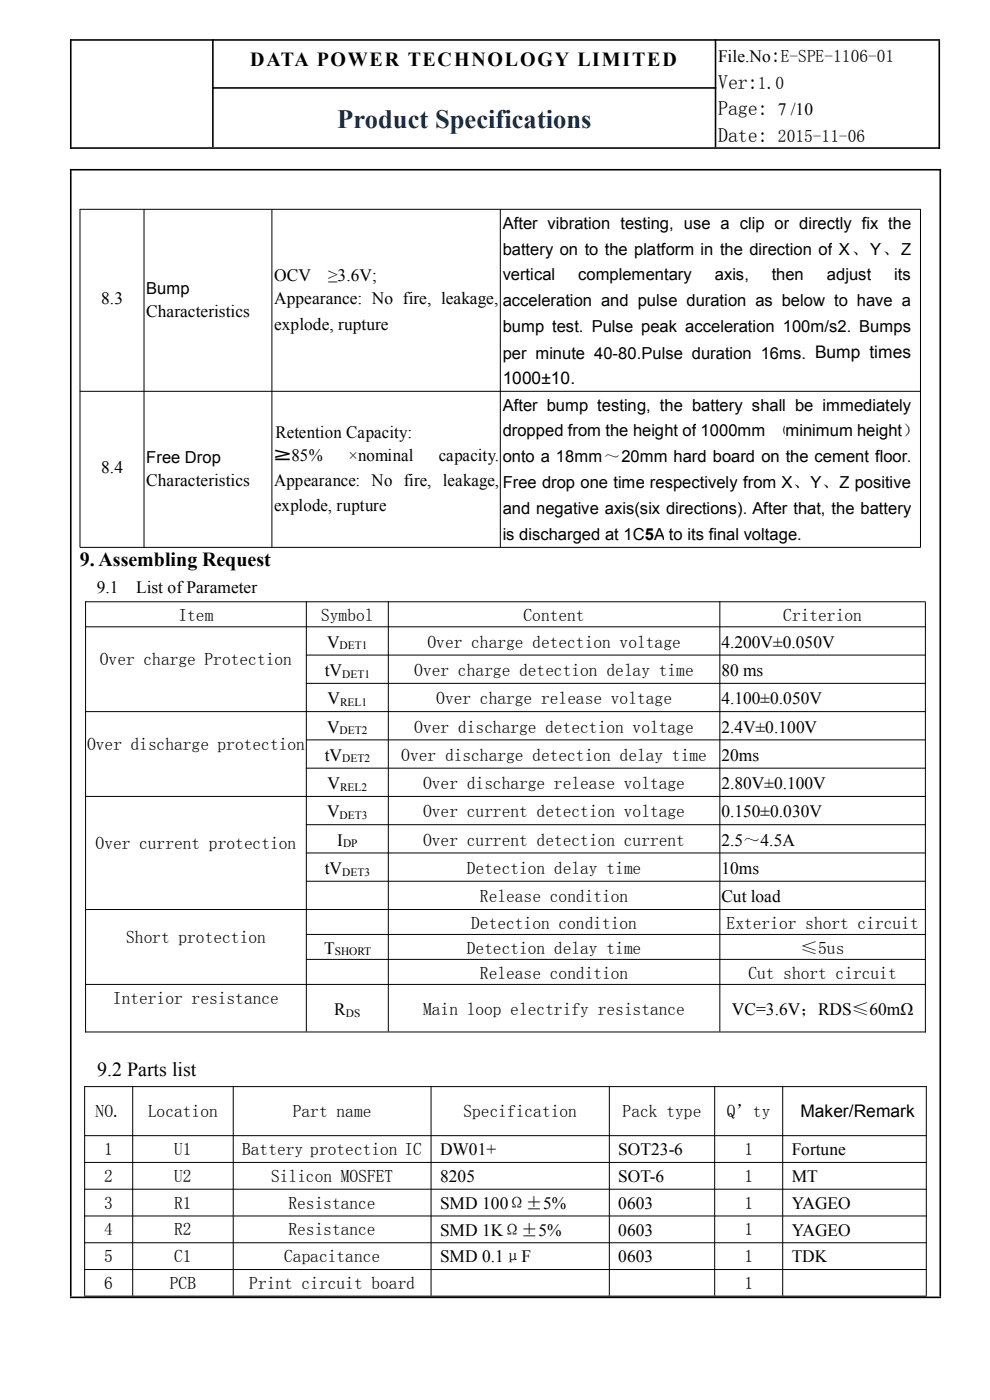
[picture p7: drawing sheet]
<svg xmlns="http://www.w3.org/2000/svg" width="210mm" height="297mm" viewBox="0 0 210 297" stroke-linecap="round" stroke-linejoin="round" font-family="sans-serif">
<path d="M14.8 8.5h184.6M15 8.3v23.3M45 18.7h107M45.2 8.3v22.9M151.8 8.3v22.9M199.2 8.6v23M14.8 31.4h184.6" fill="none" stroke="#000" stroke-width=".34"/>
<g fill="#fff">
<path d="M15.9 282.2h1.3l.1 .5a.73 .73 0 0 0-1-.3v1l.5-.1 .2-.4v.9l-.2-.3h-.5v1a.7 .7 0 0 0 1-.4l.1 .1-.2 .5h-1.3l.2-.2v-1v-1.1z" fill-rule="evenodd"/>
<path d="M17.7 282.2h1.3l.1 .5-.3-.3h-.3v2.1l.2 .2h-.7l.2-.2v-2.1h-.3l-.3 .3z" fill-rule="evenodd"/>
<path d="M19.4 282.2h1.3l.1 .5a.73 .73 0 0 0-1.1-.3v1l.6-.1 .2-.4v.6l-.1 .3-.1-.3h-.6v1a.7 .7 0 0 0 1.1-.4l.1 .1-.2 .5h-1.3l.1-.2v-1v-1.1z" fill-rule="evenodd"/>
<path d="M21.1 282.2h.5a.64 .64 0 0 1 .9 .4 .64 .64 0 0 1-.4 .9l.5 1.2h-.4l-.4-1.2h-.3v1l.2 .2h-.6l.2-.1v-1.1v-1.1zM21.5 282.4v1a.54 .54 0 0 0 .7-.5 .54 .54 0 0 0-.7-.5z" fill-rule="evenodd"/>
<path d="M22.7 282.2h.4l1 2v-1.8l-.2-.2h.5l-.2 .2v2.3l-1.1-2.2-.1 2 .3 .2h-.6l.2-.1v-1.1v-1.1z" fill-rule="evenodd"/>
<path d="M25.1 282.3l.3-.1 .5 2.3 .2 .2h-.6l.2-.3-.2-.6h-.6l-.1 .6 .1 .3h-.4l.2-.2zM25.2 282.5l-.3 1.2h.6z" fill-rule="evenodd"/>
<path d="M26.3 282.2h.7l-.3 .2v2.1h.7l.3-.4 .1 .1-.2 .5h-1.3l.2-.1v-1.1v-1.1z" fill-rule="evenodd"/>
<path d="M29.8 282.2h1.3l.1 .5a.73 .73 0 0 0-1.1-.3v1l.6-.1 .2-.4v.6l-.1 .3-.1-.3h-.6v1a.7 .7 0 0 0 1.1-.4l.1 .1-.2 .5h-1.3l.2-.2v-1v-1.1z" fill-rule="evenodd"/>
<path d="M31.4 282.2h.4l1 2v-1.8l-.2-.2h.4l-.2 .2v2.3l-1-2.2-.1 2 .3 .2h-.6l.2-.1v-1.1v-1.1z" fill-rule="evenodd"/>
<path d="M33.2 282.2h1.4l.1 .5a.73 .73 0 0 0-1.1-.3v1l.6-.1 .2-.4v.9l-.2-.3h-.6v1a.7 .7 0 0 0 1.1-.4l.1 .1-.2 .5h-1.4l.2-.2v-1v-1.1z" fill-rule="evenodd"/>
<path d="M35 282.2h.5a.64 .64 0 0 1 .8 .4 .64 .64 0 0 1-.4 .9l.6 1.2h-.4l-.5-1.2h-.2v1l.1 .2h-.5l.1-.1 .1-1.1-.1-1.1zM35.4 282.4v1a.54 .54 0 0 0 .7-.5 .54 .54 0 0 0-.7-.5z" fill-rule="evenodd"/>
<path d="M37.1 282.4l.2-.1 .7-.1v.7a.55 .55 0 0 0-.7-.6 .55 .55 0 0 0-.4 .8v.7a.56 .56 0 0 0 .2 .7 .56 .56 0 0 0 .8-.1v-.5l-.3-.3h.6l-.1 .1v.9l-.1-.1a.74 .74 0 0 1-.9 .1 .74 .74 0 0 1-.4-.8l.1-.9z" fill-rule="evenodd"/>
<path d="M38.4 282.2h.6l-.2 .3 .4 1.1 .4-1.1-.2-.3h.6l-.1 .1a3 3 0 0 0-.6 2.1l.2 .3h-.7l.2-.1v-.8l-.4-1.4z" fill-rule="evenodd"/>
<path d="M31 59h9.3v4.1h-9.3z" fill-rule="evenodd"/>
<path d="M106.6 45.2h7.5v4h-7.5z" fill-rule="evenodd"/>
<path d="M114.1 45.2h2.1v4h-2.1z" fill-rule="evenodd"/>
<path d="M116.2 45.2h13.3v4h-13.3z" fill-rule="evenodd"/>
<path d="M129.5 45.2h2.1v4h-2.1z" fill-rule="evenodd"/>
<path d="M131.6 45.2h11.4v4h-11.4z" fill-rule="evenodd"/>
<path d="M143 45.2h2.1v4h-2.1z" fill-rule="evenodd"/>
<path d="M145.1 45.2h5.7v4h-5.7z" fill-rule="evenodd"/>
<path d="M150.8 45.2h2.1v4h-2.1z" fill-rule="evenodd"/>
<path d="M152.9 45.2h1.9v4h-1.9z" fill-rule="evenodd"/>
<path d="M154.8 45.2h2.1v4h-2.1z" fill-rule="evenodd"/>
<path d="M156.9 45.2h5.3v4h-5.3z" fill-rule="evenodd"/>
<path d="M162.2 45.2h2.1v4h-2.1z" fill-rule="evenodd"/>
<path d="M164.3 45.2h3.1v4h-3.1z" fill-rule="evenodd"/>
<path d="M167.4 45.2h2.1v4h-2.1z" fill-rule="evenodd"/>
<path d="M169.5 45.2h11.2v4h-11.2z" fill-rule="evenodd"/>
<path d="M180.7 45.2h2.1v4h-2.1z" fill-rule="evenodd"/>
<path d="M182.8 45.2h3.5v4h-3.5z" fill-rule="evenodd"/>
<path d="M186.3 45.2h2.1v4h-2.1z" fill-rule="evenodd"/>
<path d="M188.4 45.2h4.9v4h-4.9z" fill-rule="evenodd"/>
<path d="M193.3 45.2h1v4h-1z" fill-rule="evenodd"/>
<path d="M106.6 50.4h10.8v4.6h-10.8z" fill-rule="evenodd"/>
<path d="M117.4 50.4h1.3v4.6h-1.3z" fill-rule="evenodd"/>
<path d="M118.7 50.4h4v4.6h-4z" fill-rule="evenodd"/>
<path d="M122.7 50.4h1.3v4.6h-1.3z" fill-rule="evenodd"/>
<path d="M124 50.4h3v4.6h-3z" fill-rule="evenodd"/>
<path d="M127 50.4h1.3v4.6h-1.3z" fill-rule="evenodd"/>
<path d="M128.3 50.4h4.9v4.6h-4.9z" fill-rule="evenodd"/>
<path d="M133.2 50.4h1.3v4.6h-1.3z" fill-rule="evenodd"/>
<path d="M134.5 50.4h12.8v4.6h-12.8z" fill-rule="evenodd"/>
<path d="M147.3 50.4h1.3v4.6h-1.3z" fill-rule="evenodd"/>
<path d="M148.6 50.4h2.8v4.6h-2.8z" fill-rule="evenodd"/>
<path d="M151.4 50.4h1.3v4.6h-1.3z" fill-rule="evenodd"/>
<path d="M152.7 50.4h4.9v4.6h-4.9z" fill-rule="evenodd"/>
<path d="M157.6 50.4h1.4v4.6h-1.4z" fill-rule="evenodd"/>
<path d="M159 50.4h13.3v4.6h-13.3z" fill-rule="evenodd"/>
<path d="M172.3 50.4h1.4v4.6h-1.4z" fill-rule="evenodd"/>
<path d="M173.7 50.4h2.9v4.6h-2.9z" fill-rule="evenodd"/>
<path d="M176.6 50.4h1.3v4.6h-1.3z" fill-rule="evenodd"/>
<path d="M177.9 50.4h2.8v4.6h-2.8z" fill-rule="evenodd"/>
<path d="M180.7 50.4h3.9v4.6h-3.9z" fill-rule="evenodd"/>
<path d="M184.6 50.4h2.7v4.6h-2.7z" fill-rule="evenodd"/>
<path d="M187.3 50.4h3.9v4.6h-3.9z" fill-rule="evenodd"/>
<path d="M191.2 50.4h2.1v4.6h-2.1z" fill-rule="evenodd"/>
<path d="M193.3 50.4h1v4.6h-1z" fill-rule="evenodd"/>
<path d="M106.6 56.2h11.2v4h-11.2z" fill-rule="evenodd"/>
<path d="M117.8 56.2h4.8v4h-4.8z" fill-rule="evenodd"/>
<path d="M122.6 56.2h24.2v4h-24.2z" fill-rule="evenodd"/>
<path d="M146.8 56.2h4.8v4h-4.8z" fill-rule="evenodd"/>
<path d="M151.6 56.2h7.3v4h-7.3z" fill-rule="evenodd"/>
<path d="M158.9 56.2h4.8v4h-4.8z" fill-rule="evenodd"/>
<path d="M163.7 56.2h6.9v4h-6.9z" fill-rule="evenodd"/>
<path d="M170.6 56.2h4.8v4h-4.8z" fill-rule="evenodd"/>
<path d="M175.4 56.2h9.5v4h-9.5z" fill-rule="evenodd"/>
<path d="M184.9 56.2h4.8v4h-4.8z" fill-rule="evenodd"/>
<path d="M189.7 56.2h3.5v4h-3.5z" fill-rule="evenodd"/>
<path d="M193.2 56.2h1v4h-1z" fill-rule="evenodd"/>
<path d="M106.6 61.7h19v4h-19z" fill-rule="evenodd"/>
<path d="M125.6 61.7h1.9v4h-1.9z" fill-rule="evenodd"/>
<path d="M127.5 61.7h5.9v4h-5.9z" fill-rule="evenodd"/>
<path d="M133.4 61.7h1.9v4h-1.9z" fill-rule="evenodd"/>
<path d="M135.3 61.7h8.4v4h-8.4z" fill-rule="evenodd"/>
<path d="M143.7 61.7h1.9v4h-1.9z" fill-rule="evenodd"/>
<path d="M145.6 61.7h12.8v4h-12.8z" fill-rule="evenodd"/>
<path d="M158.4 61.7h1.8v4h-1.8z" fill-rule="evenodd"/>
<path d="M160.2 61.7h3.8v4h-3.8z" fill-rule="evenodd"/>
<path d="M164 61.7h1.8v4h-1.8z" fill-rule="evenodd"/>
<path d="M165.8 61.7h9.3v4h-9.3z" fill-rule="evenodd"/>
<path d="M175.1 61.7h1.8v4h-1.8z" fill-rule="evenodd"/>
<path d="M176.9 61.7h3v4h-3z" fill-rule="evenodd"/>
<path d="M179.9 61.7h1.9v4h-1.9z" fill-rule="evenodd"/>
<path d="M181.8 61.7h7.6v4h-7.6z" fill-rule="evenodd"/>
<path d="M189.4 61.7h1.9v4h-1.9z" fill-rule="evenodd"/>
<path d="M191.3 61.7h2v4h-2z" fill-rule="evenodd"/>
<path d="M193.3 61.7h.9v4h-.9z" fill-rule="evenodd"/>
<path d="M106.6 67.2h8.8v4h-8.8z" fill-rule="evenodd"/>
<path d="M115.4 67.2h1.7v4h-1.7z" fill-rule="evenodd"/>
<path d="M117.1 67.2h6.7v4h-6.7z" fill-rule="evenodd"/>
<path d="M123.8 67.2h1.7v4h-1.7z" fill-rule="evenodd"/>
<path d="M125.5 67.2h8.8v4h-8.8z" fill-rule="evenodd"/>
<path d="M134.3 67.2h1.7v4h-1.7z" fill-rule="evenodd"/>
<path d="M136 67.2h7.7v4h-7.7z" fill-rule="evenodd"/>
<path d="M143.7 67.2h1.7v4h-1.7z" fill-rule="evenodd"/>
<path d="M145.4 67.2h19v4h-19z" fill-rule="evenodd"/>
<path d="M164.4 67.2h1.7v4h-1.7z" fill-rule="evenodd"/>
<path d="M166.1 67.2h14.5v4h-14.5z" fill-rule="evenodd"/>
<path d="M180.6 67.2h1.7v4h-1.7z" fill-rule="evenodd"/>
<path d="M182.3 67.2h11v4h-11z" fill-rule="evenodd"/>
<path d="M193.3 67.2h.9v4h-.9z" fill-rule="evenodd"/>
<path d="M106.6 72.6h5.1v4.2h-5.1z" fill-rule="evenodd"/>
<path d="M111.7 72.6h1.9v4.2h-1.9z" fill-rule="evenodd"/>
<path d="M113.6 72.6h10.6v4.2h-10.6z" fill-rule="evenodd"/>
<path d="M124.2 72.6h1.9v4.2h-1.9z" fill-rule="evenodd"/>
<path d="M126.1 72.6h18.8v4.2h-18.8z" fill-rule="evenodd"/>
<path d="M144.9 72.6h1.9v4.2h-1.9z" fill-rule="evenodd"/>
<path d="M146.8 72.6h12.7v4.2h-12.7z" fill-rule="evenodd"/>
<path d="M159.5 72.6h1.9v4.2h-1.9z" fill-rule="evenodd"/>
<path d="M161.4 72.6h9.6v4.2h-9.6z" fill-rule="evenodd"/>
<path d="M171 72.6h1.9v4.2h-1.9z" fill-rule="evenodd"/>
<path d="M172.9 72.6h9.6v4.2h-9.6z" fill-rule="evenodd"/>
<path d="M182.5 72.6h2v4.2h-2z" fill-rule="evenodd"/>
<path d="M184.5 72.6h8.8v4.2h-8.8z" fill-rule="evenodd"/>
<path d="M193.3 72.6h1v4.2h-1z" fill-rule="evenodd"/>
<path d="M106.6 78.1h8.3v4.2h-8.3z" fill-rule="evenodd"/>
<path d="M114.9 78.1h2v4.2h-2z" fill-rule="evenodd"/>
<path d="M116.9 78.1h4.1v4.2h-4.1z" fill-rule="evenodd"/>
<path d="M121 78.1h1v4.2h-1z" fill-rule="evenodd"/>
<path d="M31 94.9h7.3v4h-7.3z" fill-rule="evenodd"/>
<path d="M38.3 94.9h1v4h-1z" fill-rule="evenodd"/>
<path d="M39.3 94.9h7.6v4h-7.6z" fill-rule="evenodd"/>
<path d="M106.6 83.8h7.5v4h-7.5z" fill-rule="evenodd"/>
<path d="M114.1 83.8h1.9v4h-1.9z" fill-rule="evenodd"/>
<path d="M116 83.8h8.8v4h-8.8z" fill-rule="evenodd"/>
<path d="M124.8 83.8h1.9v4h-1.9z" fill-rule="evenodd"/>
<path d="M126.7 83.8h11.4v4h-11.4z" fill-rule="evenodd"/>
<path d="M138.1 83.8h1.9v4h-1.9z" fill-rule="evenodd"/>
<path d="M140 83.8h4.9v4h-4.9z" fill-rule="evenodd"/>
<path d="M144.9 83.8h1.9v4h-1.9z" fill-rule="evenodd"/>
<path d="M146.8 83.8h10.8v4h-10.8z" fill-rule="evenodd"/>
<path d="M157.6 83.8h1.9v4h-1.9z" fill-rule="evenodd"/>
<path d="M159.5 83.8h7.3v4h-7.3z" fill-rule="evenodd"/>
<path d="M166.8 83.8h1.9v4h-1.9z" fill-rule="evenodd"/>
<path d="M168.7 83.8h3.9v4h-3.9z" fill-rule="evenodd"/>
<path d="M172.6 83.8h1.9v4h-1.9z" fill-rule="evenodd"/>
<path d="M174.5 83.8h18.8v4h-18.8z" fill-rule="evenodd"/>
<path d="M193.3 83.8h1v4h-1z" fill-rule="evenodd"/>
<path d="M106.6 89h13v4.6h-13z" fill-rule="evenodd"/>
<path d="M119.6 89h.9v4.6h-.9z" fill-rule="evenodd"/>
<path d="M120.5 89h7v4.6h-7z" fill-rule="evenodd"/>
<path d="M127.5 89h.9v4.6h-.9z" fill-rule="evenodd"/>
<path d="M128.4 89h4.9v4.6h-4.9z" fill-rule="evenodd"/>
<path d="M133.3 89h1v4.6h-1z" fill-rule="evenodd"/>
<path d="M134.3 89h9.6v4.6h-9.6z" fill-rule="evenodd"/>
<path d="M143.9 89h.9v4.6h-.9z" fill-rule="evenodd"/>
<path d="M144.8 89h2.9v4.6h-2.9z" fill-rule="evenodd"/>
<path d="M147.7 89h.9v4.6h-.9z" fill-rule="evenodd"/>
<path d="M148.6 89h13.8v4.6h-13.8z" fill-rule="evenodd"/>
<path d="M162.4 89h1.7v4.6h-1.7z" fill-rule="evenodd"/>
<path d="M164.1 89h2.5v4.6h-2.5z" fill-rule="evenodd"/>
<path d="M166.6 89h14.3v4.6h-14.3z" fill-rule="evenodd"/>
<path d="M180.9 89h.9v4.6h-.9z" fill-rule="evenodd"/>
<path d="M181.8 89h9.7v4.6h-9.7z" fill-rule="evenodd"/>
<path d="M191.5 89h1.8v4.6h-1.8z" fill-rule="evenodd"/>
<path d="M106.6 94.5h6.9v4.6h-6.9z" fill-rule="evenodd"/>
<path d="M113.5 94.5h1.2v4.6h-1.2z" fill-rule="evenodd"/>
<path d="M114.7 94.5h2v4.6h-2z" fill-rule="evenodd"/>
<path d="M116.7 94.5h1.3v4.6h-1.3z" fill-rule="evenodd"/>
<path d="M118 94.5h10v4.6h-10z" fill-rule="evenodd"/>
<path d="M128 94.5h3.8v4.6h-3.8z" fill-rule="evenodd"/>
<path d="M131.8 94.5h9.8v4.6h-9.8z" fill-rule="evenodd"/>
<path d="M141.6 94.5h1.3v4.6h-1.3z" fill-rule="evenodd"/>
<path d="M142.9 94.5h7v4.6h-7z" fill-rule="evenodd"/>
<path d="M149.9 94.5h1.3v4.6h-1.3z" fill-rule="evenodd"/>
<path d="M151.2 94.5h9v4.6h-9z" fill-rule="evenodd"/>
<path d="M160.2 94.5h1.3v4.6h-1.3z" fill-rule="evenodd"/>
<path d="M161.5 94.5h3.9v4.6h-3.9z" fill-rule="evenodd"/>
<path d="M165.4 94.5h1.3v4.6h-1.3z" fill-rule="evenodd"/>
<path d="M166.7 94.5h4.9v4.6h-4.9z" fill-rule="evenodd"/>
<path d="M171.6 94.5h1.2v4.6h-1.2z" fill-rule="evenodd"/>
<path d="M172.8 94.5h11.6v4.6h-11.6z" fill-rule="evenodd"/>
<path d="M184.4 94.5h1.2v4.6h-1.2z" fill-rule="evenodd"/>
<path d="M185.6 94.5h7.7v4.6h-7.7z" fill-rule="evenodd"/>
<path d="M193.3 94.5h1v4.6h-1z" fill-rule="evenodd"/>
<path d="M106.6 100h7.3v4.6h-7.3z" fill-rule="evenodd"/>
<path d="M113.9 100h1.1v4.6h-1.1z" fill-rule="evenodd"/>
<path d="M115 100h7v4.6h-7z" fill-rule="evenodd"/>
<path d="M122 100h1.1v4.6h-1.1z" fill-rule="evenodd"/>
<path d="M123.1 100h5.9v4.6h-5.9z" fill-rule="evenodd"/>
<path d="M129 100h1.1v4.6h-1.1z" fill-rule="evenodd"/>
<path d="M130.1 100h6.7v4.6h-6.7z" fill-rule="evenodd"/>
<path d="M136.8 100h1.1v4.6h-1.1z" fill-rule="evenodd"/>
<path d="M137.9 100h18.6v4.6h-18.6z" fill-rule="evenodd"/>
<path d="M156.5 100h1.1v4.6h-1.1z" fill-rule="evenodd"/>
<path d="M157.6 100h7.1v4.6h-7.1z" fill-rule="evenodd"/>
<path d="M164.7 100h1.1v4.6h-1.1z" fill-rule="evenodd"/>
<path d="M165.8 100h2.5v4.6h-2.5z" fill-rule="evenodd"/>
<path d="M168.3 100h3.6v4.6h-3.6z" fill-rule="evenodd"/>
<path d="M171.9 100h2.5v4.6h-2.5z" fill-rule="evenodd"/>
<path d="M174.4 100h3.7v4.6h-3.7z" fill-rule="evenodd"/>
<path d="M178.1 100h2.1v4.6h-2.1z" fill-rule="evenodd"/>
<path d="M180.2 100h1.1v4.6h-1.1z" fill-rule="evenodd"/>
<path d="M181.3 100h12v4.6h-12z" fill-rule="evenodd"/>
<path d="M193.3 100h1v4.6h-1z" fill-rule="evenodd"/>
<path d="M106.6 105.8h5.9v4h-5.9z" fill-rule="evenodd"/>
<path d="M112.5 105.8h1.2v4h-1.2z" fill-rule="evenodd"/>
<path d="M113.7 105.8h13.4v4h-13.4z" fill-rule="evenodd"/>
<path d="M127.1 105.8h1.2v4h-1.2z" fill-rule="evenodd"/>
<path d="M128.3 105.8h11.8v4h-11.8z" fill-rule="evenodd"/>
<path d="M140.1 105.8h1.2v4h-1.2z" fill-rule="evenodd"/>
<path d="M141.3 105.8h17.3v4h-17.3z" fill-rule="evenodd"/>
<path d="M158.6 105.8h1v4h-1z" fill-rule="evenodd"/>
<path d="M159.6 105.8h7.5v4h-7.5z" fill-rule="evenodd"/>
<path d="M167.1 105.8h1.2v4h-1.2z" fill-rule="evenodd"/>
<path d="M168.3 105.8h6.9v4h-6.9z" fill-rule="evenodd"/>
<path d="M175.2 105.8h1.2v4h-1.2z" fill-rule="evenodd"/>
<path d="M176.4 105.8h4.9v4h-4.9z" fill-rule="evenodd"/>
<path d="M181.3 105.8h1.3v4h-1.3z" fill-rule="evenodd"/>
<path d="M182.6 105.8h10.7v4h-10.7z" fill-rule="evenodd"/>
<path d="M193.3 105.8h1v4h-1z" fill-rule="evenodd"/>
<path d="M106.6 111.3h2.6v4h-2.6z" fill-rule="evenodd"/>
<path d="M109.2 111.3h1v4h-1z" fill-rule="evenodd"/>
<path d="M110.2 111.3h17.2v4h-17.2z" fill-rule="evenodd"/>
<path d="M127.4 111.3h1v4h-1z" fill-rule="evenodd"/>
<path d="M128.4 111.3h2.9v4h-2.9z" fill-rule="evenodd"/>
<path d="M131.3 111.3h1v4h-1z" fill-rule="evenodd"/>
<path d="M132.3 111.3h4.5v4h-4.5z" fill-rule="evenodd"/>
<path d="M136.8 111.3h2v4h-2z" fill-rule="evenodd"/>
<path d="M138.8 111.3h2.1v4h-2.1z" fill-rule="evenodd"/>
<path d="M140.9 111.3h1v4h-1z" fill-rule="evenodd"/>
<path d="M141.9 111.3h3v4h-3z" fill-rule="evenodd"/>
<path d="M144.9 111.3h.9v4h-.9z" fill-rule="evenodd"/>
<path d="M145.8 111.3h3.6v4h-3.6z" fill-rule="evenodd"/>
<path d="M149.4 111.3h1v4h-1z" fill-rule="evenodd"/>
<path d="M150.4 111.3h6.4v4h-6.4z" fill-rule="evenodd"/>
<path d="M156.8 111.3h1v4h-1z" fill-rule="evenodd"/>
<path d="M157.8 111.3h12.4v4h-12.4z" fill-rule="evenodd"/>
</g>
<g fill="none" stroke="#000" stroke-width=".21">
<path d="M16.9 44.4h178.4M17 44.4v71.7M30.6 44.4v71.7M57.7 44.4v71.7M106.1 44.4v71.7M195.3 44.4v71.7M16.9 83h178.4M16.9 116.1h178.4M18.1 127.7h178.3M18.1 133h178.3M18.2 127.6v91.4M64.9 139h131.5"/>
<path d="M65 127.6v91.2M82.4 127.6v91.2M152.7 127.6v91.2M196.3 127.8v91.2M18.1 151h178.3M64.9 145h131.5M64.9 157h131.5M18.1 169h178.3M64.9 163h131.5M64.9 175h131.5M18.1 192.9h178.3M64.9 181h131.5"/>
<path d="M64.9 187h131.5M64.9 198.2h131.5M18.1 208.8h178.3M18.1 218.9h178.3M64.9 203.5h131.5M17.9 230.5h178.7M18 230.4v44.5M28.2 230.4v44.5M49.5 230.4v44.5M91.4 230.4v44.5M129.3 230.4v44.5M151.6 230.4v44.5"/>
<path d="M166 230.4v44.5M196.5 230.4v44.5M17.9 240.9h178.7M17.9 246.6h178.7M17.9 252.3h178.7M17.9 258h178.7M17.9 263.6h178.7M17.9 269.3h178.7M17.9 275h178.7"/>
</g>
<path d="M14.8 36h184.8M15 35.8v239.3M199.5 35.8v239.3M14.8 275.2h184.8" fill="none" stroke="#000" stroke-width=".34"/>
<text font-size="5.6" fill="#036" x="71.5" y="27.1">Product Specifications</text>
<g font-size="4.2">
<text x="53.1" y="14">DATA POWER TECHNOLOGY LIMITED</text>
<text x="163.5" y="13.2">:</text>
<text x="152.3" y="18.9">Ver:</text>
<text x="152.3" y="24.5">Page:</text>
<text x="152.3" y="30.1">Date:</text>
<text x="16.9" y="120.1">9. Assembling Request</text>
<text x="20.6" y="228.3">9.2 Parts list</text>
</g>
<g font-size="3.7">
<text x="152.3" y="13.2">File.No E-SPE-1106-01</text>
<text x="160.8" y="18.8">1.0</text>
<text x="165" y="24.4">7 /10</text>
<text x="165" y="30.1">2015-11-06</text>
<text x="58.2" y="59.7">OCV</text>
<text x="69.6" y="59.7">≥3.6V;</text>
<text x="21.5" y="64.5">8.3</text>
<text x="58.2" y="64.6">Appearance: No fire, leakage,</text>
<text x="31" y="67.2">Characteristics</text>
<text x="58.2" y="69.9">explode, rupture</text>
<text x="172.9" y="76">Bump</text>
<text x="184.4" y="76">times</text>
<text x="106.6" y="81.6">1000±10</text>
<text x="121" y="81.6">.</text>
<text x="58.5" y="92.9">Retention Capacity:</text>
<text x="21.5" y="100.3">8.4</text>
<text x="58.2" y="97.8">≥85%</text>
<text x="73.9" y="97.8">×nominal</text>
<text x="93.1" y="97.8">capacity.</text>
<text x="31" y="103.1">Characteristics</text>
<text x="58.2" y="103.1">Appearance: No fire, leakage,</text>
<text x="58.2" y="108.4">explode, rupture</text>
<text x="20.5" y="125.7">9.1</text>
<text x="28.9" y="125.7">List ofParameter</text>
<text x="37.8" y="131.8">Item</text>
<text x="68.1" y="131.8">Symbol</text>
<text x="111" y="131.8">Content</text>
<text x="166.2" y="131.8">Criterion</text>
<text x="69.4" y="137.4">V</text>
<text x="90.7" y="137.4">Over charge detection voltage</text>
<text x="153" y="137.4">4.200V±0.050V</text>
<text x="21.2" y="141">Over charge Protection</text>
<text x="68.9" y="143.4">tV</text>
<text x="87.9" y="143.4">Over charge detection delay time</text>
<text x="153" y="143.4">80 ms</text>
<text x="69.5" y="149.5">V</text>
<text x="92.5" y="149.4">Over charge release voltage</text>
<text x="153" y="149.5">4.100±0.050V</text>
<text x="69.4" y="155.4">V</text>
<text x="87.9" y="155.4">Over discharge detection voltage</text>
<text x="153" y="155.4">2.4V±0.100V</text>
<text x="18.5" y="159">Over discharge protection</text>
<text x="68.9" y="161.4">tV</text>
<text x="85.1" y="161.4">Over discharge detection delay time</text>
<text x="153" y="161.4">20ms</text>
<text x="69.5" y="167.4">V</text>
<text x="89.7" y="167.4">Over discharge release voltage</text>
<text x="153" y="167.4">2.80V±0.100V</text>
<text x="69.4" y="173.4">V</text>
<text x="89.7" y="173.4">Over current detection voltage</text>
<text x="153" y="173.4">0.150±0.030V</text>
<text x="71.5" y="179.4">I</text>
<text x="89.7" y="179.4">Over current detection current</text>
<text x="153" y="179.4">2.5～4.5A</text>
<text x="20.3" y="180">Over current protection</text>
<text x="68.9" y="185.4">tV</text>
<text x="99" y="185.4">Detection delay time</text>
<text x="153" y="185.4">10ms</text>
<text x="101.8" y="191.4">Release condition</text>
<text x="153" y="191.4">Cut load</text>
<text x="99.9" y="197.1">Detection condition</text>
<text x="154.1" y="197.1">Exterior short circuit</text>
<text x="26.8" y="200">Short protection</text>
<text x="68.7" y="202.4">T</text>
<text x="99" y="202.4">Detection delay time</text>
<text x="169.8" y="202.4">≤5us</text>
<text x="101.8" y="207.7">Release condition</text>
<text x="158.7" y="207.7">Cut short circuit</text>
<text x="24" y="213">Interior resistance</text>
<text x="70.9" y="215.4">R</text>
<text x="89.7" y="215.3">Main loop electrify resistance</text>
<text x="155.3" y="215.4">VC=3.6V；RDS≤60mΩ</text>
<text x="20.3" y="237">NO.</text>
<text x="31.4" y="237">Location</text>
<text x="62.1" y="237">Part name</text>
<text x="98.3" y="237">Specification</text>
<text x="132.1" y="237">Pack type</text>
<text x="154.2" y="237">Q’ty</text>
<text x="169.8" y="237">Maker/Remark</text>
<text x="22.1" y="245.1">1</text>
<text x="37" y="245.1">U1</text>
<text x="51.4" y="245.1">Battery protection IC</text>
<text x="93.3" y="245.1">DW01+</text>
<text x="131.1" y="245.1">SOT23-6</text>
<text x="157.9" y="245.1">1</text>
<text x="167.9" y="245.1">Fortune</text>
<text x="22.1" y="250.8">2</text>
<text x="37" y="250.8">U2</text>
<text x="57.5" y="250.8">Silicon MOSFET</text>
<text x="93.3" y="250.8">8205</text>
<text x="131.1" y="250.8">SOT-6</text>
<text x="157.9" y="250.8">1</text>
<text x="167.9" y="250.8">MT</text>
<text x="22.1" y="256.4">3</text>
<text x="37" y="256.4">R1</text>
<text x="61.2" y="256.4">Resistance</text>
<text x="93.3" y="256.4">SMD 100Ω±5%</text>
<text x="131.1" y="256.4">0603</text>
<text x="157.9" y="256.4">1</text>
<text x="167.9" y="256.4">YAGEO</text>
<text x="22.1" y="262.1">4</text>
<text x="37" y="262.1">R2</text>
<text x="61.2" y="262.1">Resistance</text>
<text x="93.3" y="262.1">SMD 1KΩ±5%</text>
<text x="131.1" y="262.1">0603</text>
<text x="157.9" y="262.1">1</text>
<text x="167.9" y="262.1">YAGEO</text>
<text x="22.1" y="267.8">5</text>
<text x="37" y="267.8">C1</text>
<text x="60.3" y="267.8">Capacitance</text>
<text x="93.3" y="267.8">SMD 0.1μF</text>
<text x="131.1" y="267.8">0603</text>
<text x="157.9" y="267.8">1</text>
<text x="167.9" y="267.8">TDK</text>
<text x="22.1" y="273.5">6</text>
<text x="36" y="273.5">PCB</text>
<text x="52.9" y="273.5">Print circuit board</text>
<text x="157.9" y="273.5">1</text>
</g>
<g font-size="3.5">
<text x="106.6" y="48.5">After</text>
<text x="106.6" y="54">battery</text>
<text x="116.2" y="48.5">vibration</text>
<text x="118.7" y="54">on</text>
<text x="124" y="54">to</text>
<text x="128.3" y="54">the</text>
<text x="131.6" y="48.5">testing,</text>
<text x="134.5" y="54">platform</text>
<text x="145.1" y="48.5">use</text>
<text x="148.6" y="54">in</text>
<text x="152.7" y="54">the</text>
<text x="152.9" y="48.5">a</text>
<text x="156.9" y="48.5">clip</text>
<text x="159" y="54">direction</text>
<text x="164.3" y="48.5">or</text>
<text x="169.5" y="48.5">directly</text>
<text x="173.7" y="54">of</text>
<text x="177.9" y="54">X</text>
<text x="180.7" y="54">、</text>
<text x="182.8" y="48.5">fix</text>
<text x="184.6" y="54">Y</text>
<text x="187.3" y="54">、</text>
<text x="188.4" y="48.5">the</text>
<text x="191.2" y="54">Z</text>
<text x="106.6" y="59.5">vertical</text>
<text x="122.6" y="59.5">complementary</text>
<text x="151.6" y="59.5">axis,</text>
<text x="163.7" y="59.5">then</text>
<text x="175.4" y="59.5">adjust</text>
<text x="189.7" y="59.5">its</text>
<text x="31" y="62.3">Bump</text>
<text x="106.6" y="65">acceleration</text>
<text x="127.5" y="65">and</text>
<text x="135.3" y="65">pulse</text>
<text x="145.6" y="65">duration</text>
<text x="160.2" y="65">as</text>
<text x="165.8" y="65">below</text>
<text x="177" y="65">to</text>
<text x="181.8" y="65">have</text>
<text x="191.3" y="65">a</text>
<text x="106.6" y="70.5">bump</text>
<text x="117.1" y="70.5">test.</text>
<text x="125.5" y="70.5">Pulse</text>
<text x="136" y="70.5">peak</text>
<text x="145.4" y="70.5">acceleration</text>
<text x="166.1" y="70.5">100m/s2.</text>
<text x="182.3" y="70.5">Bumps</text>
<text x="106.6" y="76.1">per</text>
<text x="113.6" y="76.1">minute</text>
<text x="126.1" y="76.1">40-80.Pulse</text>
<text x="146.8" y="76.1">duration</text>
<text x="161.4" y="76.1">16ms.</text>
<text x="106.6" y="87.1">After</text>
<text x="116" y="87.1">bump</text>
<text x="126.7" y="87.1">testing,</text>
<text x="140" y="87.1">the</text>
<text x="146.8" y="87.1">battery</text>
<text x="159.5" y="87.1">shall</text>
<text x="168.7" y="87.1">be</text>
<text x="174.5" y="87.1">immediately</text>
<text x="106.6" y="92.6">dropped</text>
<text x="120.5" y="92.6">from</text>
<text x="128.4" y="92.6">the</text>
<text x="134.3" y="92.6">height</text>
<text x="144.8" y="92.6">of</text>
<text x="148.6" y="92.6">1000mm</text>
<text x="164.1" y="92.6">（</text>
<text x="166.6" y="92.6">minimum</text>
<text x="181.8" y="92.6">height）</text>
<text x="31" y="98.2">Free</text>
<text x="39.2" y="98.2">Drop</text>
<text x="106.6" y="98.1">onto</text>
<text x="114.7" y="98.1">a</text>
<text x="117.9" y="98.1">18mm</text>
<text x="128.1" y="98.1">～20mm</text>
<text x="142.9" y="98.1">hard</text>
<text x="151.2" y="98.1">board</text>
<text x="161.5" y="98.1">on</text>
<text x="166.7" y="98.1">the</text>
<text x="172.8" y="98.1">cement</text>
<text x="185.6" y="98.1">floor.</text>
<text x="106.6" y="103.6">Free</text>
<text x="115" y="103.6">drop</text>
<text x="123.1" y="103.6">one</text>
<text x="130.1" y="103.6">time</text>
<text x="137.9" y="103.6">respectively</text>
<text x="157.6" y="103.6">from</text>
<text x="165.8" y="103.6">X</text>
<text x="168.3" y="103.6">、Y</text>
<text x="174.4" y="103.6">、Z</text>
<text x="181.3" y="103.6">positive</text>
<text x="106.6" y="109.1">and</text>
<text x="113.7" y="109.1">negative</text>
<text x="128.3" y="109.1">axis(six</text>
<text x="141.3" y="109.1">directions).</text>
<text x="159.6" y="109.1">After</text>
<text x="168.3" y="109.1">that,</text>
<text x="176.4" y="109.1">the</text>
<text x="182.5" y="109.1">battery</text>
<text x="106.6" y="114.6">is</text>
<text x="110.2" y="114.6">discharged</text>
<text x="128.4" y="114.6">at</text>
<text x="132.3" y="114.6">1C5A</text>
<text x="141.9" y="114.6">to</text>
<text x="145.8" y="114.6">its</text>
<text x="150.4" y="114.6">final</text>
<text x="157.8" y="114.6">voltage.</text>
</g>
<g font-size="2.4">
<text x="72.1" y="137.7">DET1</text>
<text x="72.6" y="143.7">DET1</text>
<text x="72.1" y="149.8">REL1</text>
<text x="72.1" y="155.7">DET2</text>
<text x="72.6" y="161.7">DET2</text>
<text x="72.1" y="167.7">REL2</text>
<text x="72.1" y="173.7">DET3</text>
<text x="72.8" y="179.7">DP</text>
<text x="72.6" y="185.7">DET3</text>
<text x="71" y="202.7">SHORT</text>
<text x="73.4" y="215.7">DS</text>
</g>
</svg>
